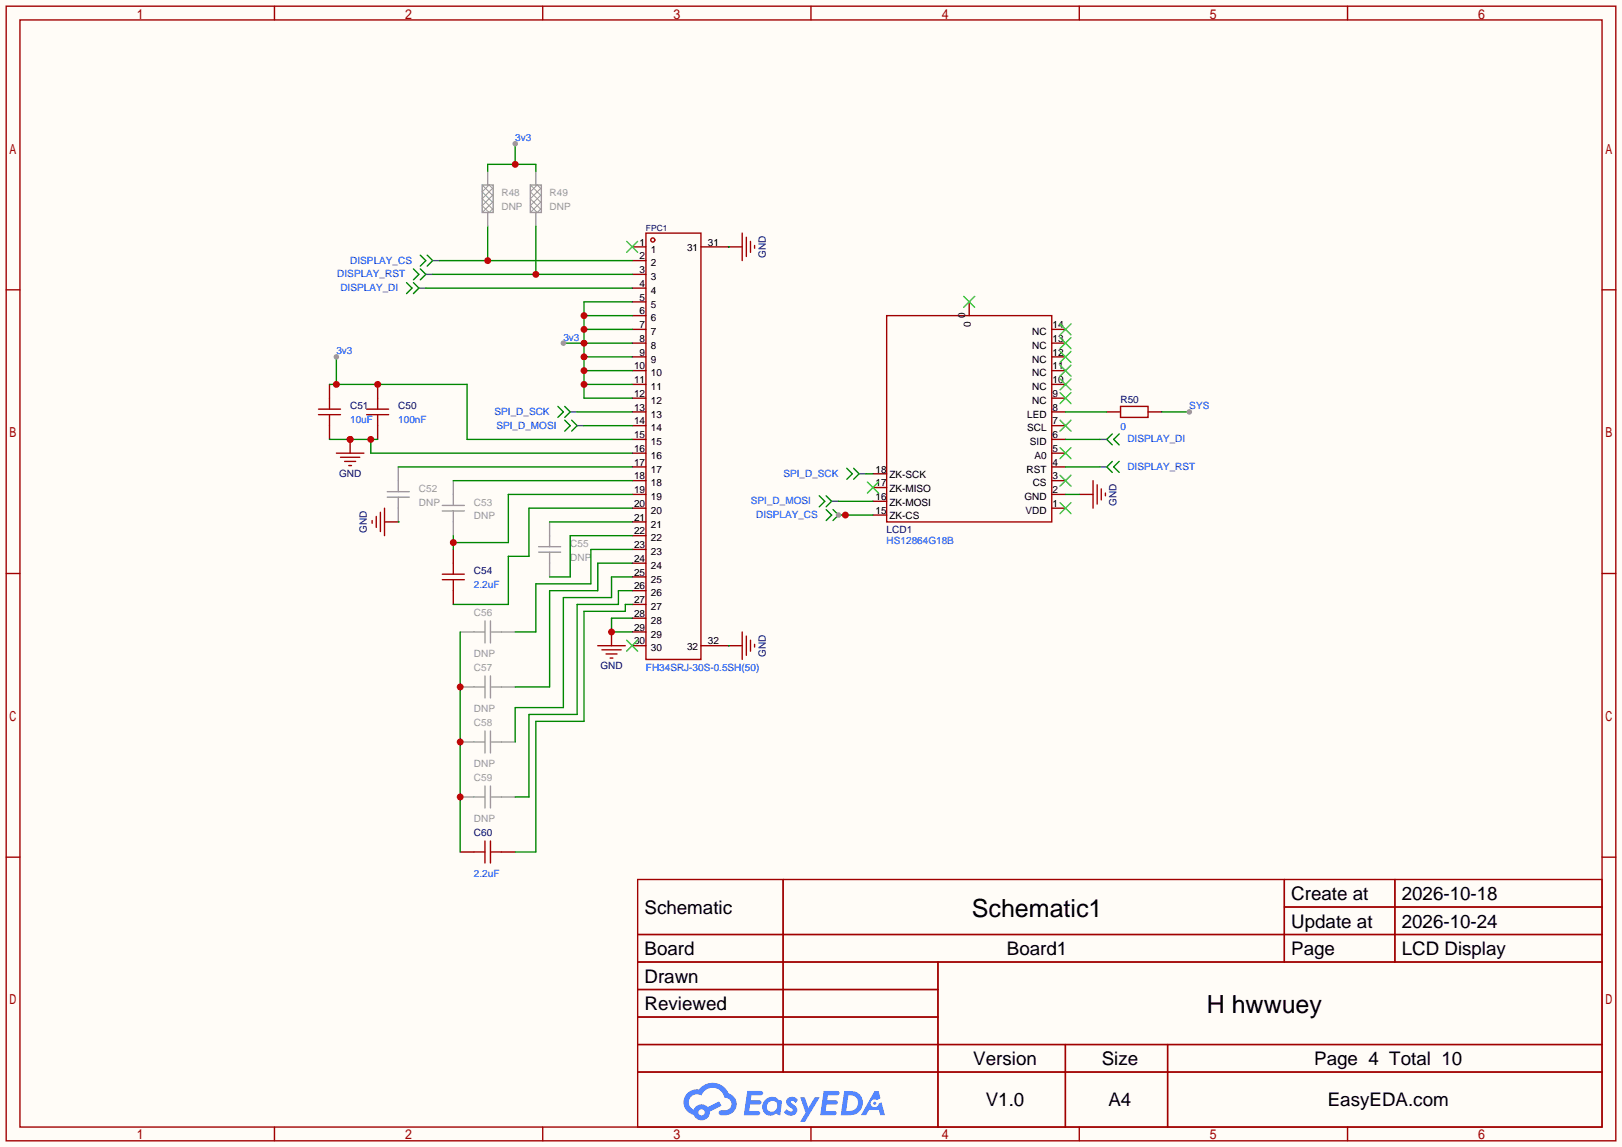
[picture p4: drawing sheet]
<svg xmlns="http://www.w3.org/2000/svg" width="299mm" height="212mm" viewBox="0 0 299 212" stroke-linecap="round" stroke-linejoin="round" font-family="sans-serif">
<path d="M0 0h299.5v211.8h-299.5z" fill="#fffcf7"/>
<g fill="none" stroke="#a10000" stroke-width=".25">
<path d="M1.1 1.1h297.2v209.6h-297.2zM3.7 3.7h292.1v204.5h-292.1zM50.7 1.1v2.6M100.2 1.1v2.6M149.7 1.1v2.6M199.3 1.1v2.6M248.8 1.1v2.6M1.1 53.5h2.6M295.8 53.5h2.5M1.1 105.9h2.6M295.8 105.9h2.5M1.1 158.3h2.6"/>
<path d="M295.8 158.3h2.5M117.7 162.4h178.1v45.8h-178.1zM117.7 172.6h178.1M117.7 177.7h178.1M144.6 162.4v35.6M173.2 177.7v30.5M237.1 162.4v15.3M237.1 167.5h58.7M257.5 162.4v15.3M117.7 182.8h55.5M117.7 192.9h178.1M117.7 187.8h55.5"/>
<path d="M117.7 198h178.1M196.7 192.9v15.3M215.6 192.9v15.3M50.7 208.2v2.5M100.2 208.2v2.5M149.7 208.2v2.5M199.3 208.2v2.5M248.8 208.2v2.5"/>
</g>
<g fill="#5487ff">
<path d="M145.5 202.8a1.3 1.3 0 0 1 1.8 .3l-.4 .6a.54 .54 0 0 0-.9-.2l.1 .2a1.58 1.58 0 0 1 1.1 1.6 1.43 1.43 0 0 1-2.5 .1l.5-.6a.64 .64 0 0 0 .5 .5 .64 .64 0 0 0 .7-.3l-.2-.2a1.6 1.6 0 0 1-1-1.6z"/>
<path d="M147.7 202.7h.9l.7 1.9 1.1-1.9h.9l-2.7 4.5h-.9l1-1.7z"/>
<path d="M138 201.5h1.6a1.31 1.31 0 0 1 1.2 .2 .4 .4 0 0 1-.3 .6h-1.8l-.1 .9h1.6a.4 .4 0 0 1 .4 .4 .4 .4 0 0 1-.4 .4h-1.7l-.2 1.2h.8a1.23 1.23 0 0 1 1.2 .2 .39 .39 0 0 1-.3 .6h-2.7z"/>
<path d="M152.1 201.5h1.6a1.32 1.32 0 0 1 1.3 .2 .39 .39 0 0 1-.4 .6h-1.7l-.2 .9h1.7a.4 .4 0 0 1 .3 .4 .4 .4 0 0 1-.4 .4h-1.7l-.2 1.2h.8a1.23 1.23 0 0 1 1.2 .2 .39 .39 0 0 1-.3 .6h-2.7z"/>
<path d="M161.5 201.5h.7l.4 1.3-.7 .4a.75 .75 0 0 0-1.1 .3 .75 .75 0 0 0 .5 1 .75 .75 0 0 0 .9-.6l.6-.3 .6 2.4h-.9l-.2-1h-1.9l-.5 1h-.9z"/>
<path d="M155.9 201.5l-.7 4.5h1.5a2.27 2.27 0 0 0 2.6-2.3 2.27 2.27 0 0 0-2.7-2.2zM156.6 202.3a1.5 1.5 0 0 1 1.8 1.5 1.5 1.5 0 0 1-1.9 1.4h-.3z"/>
<path d="M141.3 203.1a1.62 1.62 0 0 0-.4 2.1 1.62 1.62 0 0 0 2 .7l.4-.3 .3 .3 .5 .1 .3-2.5-.2-.3h-.4a1.58 1.58 0 0 0-2.5-.1zM141.9 203.6a.99 .99 0 0 1 1.6 .3 .99 .99 0 0 1-.9 1.4 .94 .94 0 0 1-1-.5 .94 .94 0 0 1 .3-1.2z"/>
<path d="M126.9 201.9a2.37 2.37 0 0 0 1.2 4 1.54 1.54 0 0 0 1.7 1 1.54 1.54 0 0 0 1.3-1.6l2.1-1.1-.5-.8-2 1.1a1.57 1.57 0 0 0-2.6 .4 1.5 1.5 0 0 1-.8-2.1 1.5 1.5 0 0 1 2.2-.5 2.23 2.23 0 0 1 2.3-1.4 2.23 2.23 0 0 1 2 1.8 1.16 1.16 0 0 1 1.2 1.1 1.16 1.16 0 0 1-1 1.3h-.7a.47 .47 0 0 0-.6 .3 .47 .47 0 0 0 .4 .6 2.23 2.23 0 0 0 2.3-.7 2.23 2.23 0 0 0 .4-2.3 2.16 2.16 0 0 0-1.3-1.1 3.2 3.2 0 0 0-5.4-.7l-1.2 .1zM129 205.4a.58 .58 0 0 1 1.1 0 .58 .58 0 0 1-1.1 0z"/>
<circle cx="161.5" cy="203.8" r=".28"/>
</g>
<g fill="none" stroke="#a10000" stroke-width=".25">
<path d="M119.3 43.1h10.1v78.7h-10.1z"/>
<circle cx="120.5" cy="44.3" r=".38"/>
</g>
<g fill="none" stroke="#870000" stroke-width=".25">
<path d="M116.7 45.6h2.6M116.7 48.1h2.6M116.7 50.7h2.6M116.7 53.2h2.6M116.7 55.8h2.6M116.7 58.3h2.6M129.4 45.6h5.1M116.7 60.8h2.6M116.7 63.4h2.6M116.7 65.9h2.6M116.7 68.5h2.6M116.7 71h2.6"/>
<path d="M116.7 73.5h2.6M116.7 76.1h2.6M116.7 78.6h2.6M116.7 81.2h2.6M116.7 83.7h2.6M116.7 86.2h2.6M116.7 88.8h2.6M116.7 91.3h2.6M116.7 93.9h2.6M116.7 96.4h2.6M116.7 98.9h2.6M116.7 101.5h2.6"/>
<path d="M116.7 104h2.6M116.7 106.6h2.6M116.7 109.1h2.6M116.7 111.6h2.6M116.7 114.2h2.6M116.7 116.7h2.6M116.7 119.3h2.6M129.4 119.3h5.1"/>
</g>
<path d="M115.7 44.6l2 2M117.7 44.6l-2 2M115.7 118.2l2 2.1M117.7 118.2l-2 2.1" fill="none" stroke="#3c3" stroke-width=".25"/>
<path d="M77.6 47.1l1 1-1 1M78.9 47.1l1 1-1 1" fill="none" stroke="#008000" stroke-width=".25"/>
<path d="M79.9 48.1h1.3" fill="none" stroke="#008080" stroke-width=".25"/>
<path d="M81.2 48.1h35.5M90 41.8v6.3" fill="none" stroke="#008700" stroke-width=".25"/>
<circle cx="90" cy="48.1" r=".63" fill="#c00"/>
<path d="M89 34.2l2.1 2M91.1 34.9l-.8-.7-1.3 1.2 2.1 2.1M91.1 34.7l-2.1 2 2.1 2M91.1 35.9l-2.1 2.1 1.3 1.2 .8-.7M91.1 37.2l-2.1 2M97.9 34.2l2 2M99.9 34.9l-.7-.7-1.3 1.2 2 2.1M99.9 34.7l-2 2 2 2M99.9 35.9l-2 2.1 1.3 1.2 .7-.7M99.9 37.2l-2 2" fill="none" stroke="#999" stroke-width=".18"/>
<path d="M89 34.2h2.1v5h-2.1zM90 31.6v2.6M90 39.2v2.6M97.9 34.2h2v5h-2zM98.9 31.6v2.6M98.9 39.2v2.6" fill="none" stroke="#999" stroke-width=".25"/>
<path d="M90 31.6v-1.2h8.9v1.2M95.1 26.5v3.9" fill="none" stroke="#008700" stroke-width=".25"/>
<circle cx="95.1" cy="30.4" r=".63" fill="#c00"/>
<circle cx="95.1" cy="26.5" r=".51" fill="#999"/>
<path d="M76.3 49.7l1 1-1 1M77.6 49.7l1 1-1 1" fill="none" stroke="#008000" stroke-width=".25"/>
<path d="M78.6 50.7h1.3" fill="none" stroke="#008080" stroke-width=".25"/>
<path d="M79.9 50.7h36.8M98.9 41.8v8.9" fill="none" stroke="#008700" stroke-width=".25"/>
<circle cx="98.9" cy="50.7" r=".63" fill="#c00"/>
<path d="M75.1 52.2l1 1-1 1M76.3 52.2l1 1-1 1" fill="none" stroke="#008000" stroke-width=".25"/>
<path d="M77.3 53.2h1.3" fill="none" stroke="#008080" stroke-width=".25"/>
<path d="M78.6 53.2h38.1M107.8 58.3h8.9M116.7 55.8h-8.9v17.7h8.9M104 63.4h12.7M107.8 71h8.9M107.8 68.5h8.9M107.8 65.9h8.9M107.8 60.8h8.9" fill="none" stroke="#008700" stroke-width=".25"/>
<g fill="#c00">
<circle cx="107.8" cy="71" r=".63"/>
<circle cx="107.8" cy="68.5" r=".63"/>
<circle cx="107.8" cy="65.9" r=".63"/>
<circle cx="107.8" cy="63.4" r=".63"/>
<circle cx="107.8" cy="60.8" r=".63"/>
<circle cx="107.8" cy="58.3" r=".63"/>
</g>
<circle cx="104" cy="63.4" r=".51" fill="#999"/>
<path d="M103 75.1l1 1-1 1M104.3 75.1l1 1-1 1M104.3 77.6l1 1-1 1M105.5 77.6l1.1 1-1.1 1" fill="none" stroke="#008000" stroke-width=".25"/>
<path d="M105.3 76.1h1.3M106.6 78.6h1.2" fill="none" stroke="#008080" stroke-width=".25"/>
<path d="M60.8 71h25.4v10.2h30.5M62.1 65.9v5.1M106.6 76.1h10.1M107.8 78.6h8.9" fill="none" stroke="#008700" stroke-width=".25"/>
<path d="M60.8 71v2.5M60.8 78.6v2.6M69.7 71v2.5M69.7 78.6v2.6" fill="none" stroke="#870000" stroke-width=".25"/>
<path d="M58.8 75.6h4.1M58.8 76.6h4.1M60.8 73.5v2.1M60.8 76.6v2M67.7 75.6h4.1M67.7 76.6h4.1M69.7 73.5v2.1M69.7 76.6v2" fill="none" stroke="#a10000" stroke-width=".25"/>
<g fill="#c00">
<circle cx="62.1" cy="71" r=".63"/>
<circle cx="69.7" cy="71" r=".63"/>
</g>
<circle cx="62.1" cy="65.9" r=".51" fill="#999"/>
<path d="M60.8 81.2h8.9M68.5 81.2v2.5h48.2" fill="none" stroke="#008700" stroke-width=".25"/>
<g fill="#c00">
<circle cx="64.6" cy="81.2" r=".63"/>
<circle cx="68.5" cy="81.2" r=".63"/>
</g>
<path d="M64.6 81.2v2.5" fill="none" stroke="#870000" stroke-width=".25"/>
<circle cx="64.6" cy="81.2" r=".63" fill="#c00"/>
<g fill="none" stroke="#a10000" stroke-width=".25">
<path d="M62.1 83.7h5.1M62.9 84.5h3.5M63.6 85.2h2.1M64.4 86h.5M68.7 96.1v.5M69.5 95.4v2M70.2 94.6v3.6M71 93.9v5M81.7 106h4M81.7 107.1h4M83.7 104v2M83.7 107.1v2"/>
<path d="M87.5 157.4h2M89.5 155.3v4.1M90.6 157.4h2M90.6 155.3v4.1"/>
</g>
<g fill="none" stroke="#999" stroke-width=".25">
<path d="M71.5 90.8h4.1M71.5 91.8h4.1M73.5 86.2v4.6M73.5 91.8v4.6M81.7 93.3h4M81.7 94.4h4M83.7 88.8v4.5M83.7 94.4v4.5M101.5 96.4v4.6M85 116.7h4.5M89.5 114.7v4M90.6 114.7v4"/>
<path d="M90.6 116.7h4.5M99.4 101h4.1M99.4 102h4.1M101.5 102v4.6M85 137h4.5M85 126.9h4.5M89.5 124.8v4.1M89.5 135v4.1M90.6 137h4.5M90.6 124.8v4.1M90.6 135v4.1M90.6 126.9h4.5"/>
<path d="M85 147.2h4.5M89.5 145.2v4M90.6 145.2v4M90.6 147.2h4.5"/>
</g>
<path d="M73.5 96.4h.1M73.5 86.2h43.2M83.7 88.8h33M83.7 98.9v2.6M116.7 91.3h-22.8v8.9h-10.2" fill="none" stroke="#008700" stroke-width=".25"/>
<path d="M71 96.4h2.5M83.7 101.5v2.5M83.7 109.1v2.5M85 157.4h2.5M92.6 157.4h2.5" fill="none" stroke="#870000" stroke-width=".25"/>
<circle cx="83.7" cy="100.2" r=".63" fill="#c00"/>
<path d="M101.5 96.4h15.2M116.7 93.9h-19v8.8h-3.8v8.9h-10.2M116.7 98.9h-11.4v7.7h-3.8M85 116.7v40.7" fill="none" stroke="#008700" stroke-width=".25"/>
<g fill="#c00">
<circle cx="85" cy="126.9" r=".63"/>
<circle cx="85" cy="137" r=".63"/>
<circle cx="85" cy="147.2" r=".63"/>
</g>
<path d="M116.7 101.5h-7.6v6.3h-10.2v8.9h-3.8M116.7 114.2h-3.8v2.5h3.8M116.7 111.6h-1.3v1.3h-7.6v20.3h-8.9v24.2h-3.8M116.7 104h-6.3v5.1h-8.9v17.8h-6.4M116.7 109.1h-2.5v2.5h-7.6v20.4h-8.9v15.2h-2.6M116.7 106.6h-3.8v3.8h-8.9v20.3h-8.9v6.3" fill="none" stroke="#008700" stroke-width=".25"/>
<path d="M112.9 116.7v2.6" fill="none" stroke="#870000" stroke-width=".25"/>
<circle cx="112.9" cy="116.7" r=".63" fill="#c00"/>
<g fill="none" stroke="#a10000" stroke-width=".25">
<path d="M137 43.1v5M137.8 43.8v3.6M138.6 44.6v2M139.3 45.3v.5M163.7 58.3h30.5v38.1h-30.5zM206.9 75.1h5.1v2h-5.1zM110.4 119.3h5M137 116.7v5.1M137.8 117.5v3.5M138.6 118.2v2.1M139.3 119v.5M111.1 120h3.6"/>
<path d="M111.9 120.8h2M112.6 121.5h.6"/>
</g>
<g fill="none" stroke="#870000" stroke-width=".25">
<path d="M134.5 45.6h2.5M178.9 55.8v2.5M194.2 78.6h2.5M194.2 76.1h2.5M194.2 73.5h2.5M194.2 71h2.5M194.2 68.5h2.5M194.2 65.9h2.5M194.2 63.4h2.5M194.2 60.8h2.5M204.3 76.1h2.6M212 76.1h2.5"/>
<path d="M161.2 95.1h2.5M161.2 92.6h2.5M161.2 90h2.5M161.2 87.5h2.5M194.2 93.9h2.5M194.2 91.3h2.5M194.2 88.8h2.5M194.2 86.2h2.5M194.2 83.7h2.5M194.2 81.2h2.5M134.5 119.3h2.5"/>
</g>
<path d="M134.5 45.6h.1M196.7 76.1h7.6M214.5 76.1h5.1M134.5 119.3h.1" fill="none" stroke="#008700" stroke-width=".25"/>
<g fill="none" stroke="#3c3" stroke-width=".25">
<path d="M177.9 54.7l2.1 2.1M180 54.7l-2.1 2.1M195.7 59.8l2 2M197.7 59.8l-2 2M195.7 77.6l2 2M195.7 72.5l2 2M195.7 70l2 2M195.7 67.4l2 2.1M195.7 64.9l2 2M195.7 62.4l2 2M197.7 77.6l-2 2M197.7 72.5l-2 2"/>
<path d="M197.7 70l-2 2M197.7 67.4l-2 2.1M197.7 64.9l-2 2M197.7 62.4l-2 2M160.1 89l2.1 2.1M162.2 89l-2.1 2.1M195.7 92.8l2 2.1M195.7 87.8l2 2M195.7 82.7l2 2M197.7 92.8l-2 2.1M197.7 87.8l-2 2M197.7 82.7l-2 2"/>
</g>
<circle cx="219.6" cy="76.1" r=".51" fill="#999"/>
<path d="M152.5 94.1l1 1-1 1M153.8 94.1l1 1-1 1" fill="none" stroke="#008000" stroke-width=".25"/>
<path d="M154.8 95.1h1.3" fill="none" stroke="#008080" stroke-width=".25"/>
<path d="M154.8 95.1h6.4" fill="none" stroke="#008700" stroke-width=".25"/>
<circle cx="156.1" cy="95.1" r=".63" fill="#c00"/>
<circle cx="154.8" cy="95.1" r=".51" fill="#999"/>
<path d="M151.3 91.6l1 1-1 1M152.5 91.6l1 1-1 1M156.3 86.5l1.1 1-1.1 1M157.6 86.5l1 1-1 1M205.4 85.2l-1.1 1 1.1 1M205.4 80.1l-1.1 1.1 1.1 1M206.6 85.2l-1 1 1 1M206.6 80.1l-1 1.1 1 1" fill="none" stroke="#008000" stroke-width=".25"/>
<path d="M153.5 92.6h1.3M158.6 87.5h1.3M203.1 86.2h1.2M203.1 81.2h1.2" fill="none" stroke="#008080" stroke-width=".25"/>
<path d="M154.8 92.6h6.4M159.9 87.5h1.3M196.7 86.2h6.4M196.7 81.2h6.4M196.7 91.3h2.6" fill="none" stroke="#008700" stroke-width=".25"/>
<path d="M199.3 91.3h2.5" fill="none" stroke="#870000" stroke-width=".25"/>
<path d="M201.8 88.8v5.1M202.6 89.5v3.6M203.3 90.3v2M204.1 91.1v.5" fill="none" stroke="#a10000" stroke-width=".25"/>
<g font-size="4.6">
<text x="179.4" y="169.4">Schematic1</text>
<text x="222.8" y="187.1">H hwwuey</text>
</g>
<g font-size="3.5">
<text x="238.4" y="166.2">Create at</text>
<text x="258.8" y="166.2">2026-10-18</text>
<text x="119" y="168.8">Schematic</text>
<text x="238.4" y="171.3">Update at</text>
<text x="258.8" y="171.3">2026-10-24</text>
<text x="119" y="176.4">Board</text>
<text x="185.9" y="176.4">Board1</text>
<text x="238.4" y="176.4">Page</text>
<text x="258.8" y="176.4">LCD Display</text>
<text x="119" y="181.5">Drawn</text>
<text x="119" y="186.6">Reviewed</text>
<text x="179.7" y="196.7">Version</text>
<text x="203.4" y="196.7">Size</text>
<text x="242.6" y="196.7">Page 4 Total 10</text>
<text x="182" y="204.3">V1.0</text>
<text x="204.7" y="204.3">A4</text>
<text x="245.1" y="204.3">EasyEDA.com</text>
</g>
<g font-size="1.8" fill="#00f">
<text x="95.1" y="26.1">3v3</text>
<text x="62.3" y="51.2">DISPLAY_RST</text>
<text x="62.9" y="53.8">DISPLAY_DI</text>
<text x="64.7" y="48.7">DISPLAY_CS</text>
<text x="62.1" y="65.5">3v3</text>
<text x="104" y="62.9">3v3</text>
<text x="91.3" y="76.6">SPI_D_SCK</text>
<text x="219.6" y="75.6">SYS</text>
<text x="64.6" y="78.2">10uF</text>
<text x="73.5" y="78.2">100nF</text>
<text x="91.7" y="79.2">SPI_D_MOSI</text>
<text x="206.9" y="79.4">0</text>
<text x="208.2" y="81.7">DISPLAY_DI</text>
<text x="144.6" y="88.1">SPI_D_SCK</text>
<text x="208.2" y="86.8">DISPLAY_RST</text>
<text x="138.6" y="93.1">SPI_D_MOSI</text>
<text x="139.6" y="95.7">DISPLAY_CS</text>
<text x="163.7" y="100.5">HS12864G18B</text>
<text x="87.5" y="108.6">2.2uF</text>
<text x="119.3" y="123.9">FH34SRJ-30S-0.5SH(50)</text>
<text x="87.5" y="162">2.2uF</text>
</g>
<g font-size="1.8" fill="#999">
<text x="92.6" y="36.2">R48</text>
<text x="92.6" y="38.8">DNP</text>
<text x="101.5" y="36.2">R49</text>
<text x="101.5" y="38.8">DNP</text>
<text x="77.3" y="90.9">C52</text>
<text x="77.3" y="93.4">DNP</text>
<text x="87.5" y="93.4">C53</text>
<text x="87.5" y="95.9">DNP</text>
<text x="105.3" y="101">C55</text>
<text x="105.3" y="103.6">DNP</text>
<text x="87.5" y="113.7">C56</text>
<text x="87.5" y="123.9">C57</text>
<text x="87.5" y="121.3">DNP</text>
<text x="87.5" y="131.5">DNP</text>
<text x="87.5" y="134">C58</text>
<text x="87.5" y="141.7">DNP</text>
<text x="87.5" y="144.2">C59</text>
<text x="87.5" y="151.8">DNP</text>
</g>
<g font-size="1.8">
<text x="118.1" y="45.4">1</text>
<text x="118.1" y="47.9">2</text>
<text x="120.2" y="46.6">1</text>
<text x="126.9" y="46.4">31</text>
<text x="130.7" y="45.4">31</text>
<text x="118.1" y="50.4">3</text>
<text x="118.1" y="53">4</text>
<text x="120.2" y="49.2">2</text>
<text x="120.2" y="51.7">3</text>
<text x="118.1" y="55.5">5</text>
<text x="118.1" y="58.1">6</text>
<text x="120.2" y="54.3">4</text>
<text x="120.2" y="56.8">5</text>
<text x="120.2" y="59.3">6</text>
<text x="178.2" y="58.8" transform="rotate(-90 178.2 58.8)">0</text>
<text x="118.1" y="60.6">7</text>
<text x="118.1" y="63.1">8</text>
<text x="118.1" y="65.7">9</text>
<text x="120.2" y="61.9">7</text>
<text x="120.2" y="64.4">8</text>
<text x="179.2" y="60.3" transform="rotate(-90 179.2 60.3)">0</text>
<text x="190.6" y="64.4">NC</text>
<text x="190.6" y="61.9">NC</text>
<text x="194.3" y="65.7">12</text>
<text x="194.3" y="63.1">13</text>
<text x="194.3" y="60.6">14</text>
<text x="117.1" y="68.2">10</text>
<text x="117.1" y="70.8">11</text>
<text x="120.2" y="67">9</text>
<text x="120.2" y="69.5">10</text>
<text x="190.6" y="69.5">NC</text>
<text x="190.6" y="67">NC</text>
<text x="194.3" y="70.8">10</text>
<text x="194.3" y="68.2">11</text>
<text x="117.1" y="73.3">12</text>
<text x="117.1" y="75.8">13</text>
<text x="120.2" y="72">11</text>
<text x="120.2" y="74.6">12</text>
<text x="120.2" y="77.1">13</text>
<text x="189.6" y="77.1">LED</text>
<text x="190.6" y="74.6">NC</text>
<text x="190.6" y="72">NC</text>
<text x="194.3" y="75.8">8</text>
<text x="194.3" y="73.3">9</text>
<text x="117.1" y="78.4">14</text>
<text x="117.1" y="80.9">15</text>
<text x="117.1" y="83.5">16</text>
<text x="120.2" y="79.7">14</text>
<text x="120.2" y="82.2">15</text>
<text x="189.6" y="79.7">SCL</text>
<text x="190.2" y="82.2">SID</text>
<text x="194.3" y="83.5">5</text>
<text x="194.3" y="80.9">6</text>
<text x="194.3" y="78.4">7</text>
<text x="117.1" y="86">17</text>
<text x="117.1" y="88.5">18</text>
<text x="120.2" y="84.7">16</text>
<text x="120.2" y="87.3">17</text>
<text x="120.2" y="89.8">18</text>
<text x="161.6" y="89.8">17</text>
<text x="161.6" y="87.3">18</text>
<text x="164.2" y="88.3">ZK-SCK</text>
<text x="189.5" y="87.3">RST</text>
<text x="190.7" y="89.8">CS</text>
<text x="191" y="84.7">A0</text>
<text x="194.3" y="88.5">3</text>
<text x="194.3" y="86">4</text>
<text x="117.1" y="91.1">19</text>
<text x="117.1" y="93.6">20</text>
<text x="120.2" y="92.4">19</text>
<text x="120.2" y="94.9">20</text>
<text x="161.6" y="94.9">15</text>
<text x="161.6" y="92.4">16</text>
<text x="164.2" y="95.9">ZK-CS</text>
<text x="164.2" y="93.4">ZK-MOSI</text>
<text x="164.2" y="90.8">ZK-MISO</text>
<text x="189.1" y="92.4">GND</text>
<text x="189.3" y="94.9">VDD</text>
<text x="194.3" y="93.6">1</text>
<text x="194.3" y="91.1">2</text>
<text x="117.1" y="96.2">21</text>
<text x="117.1" y="98.7">22</text>
<text x="117.1" y="101.2">23</text>
<text x="120.2" y="97.4">21</text>
<text x="120.2" y="100">22</text>
<text x="117.1" y="103.8">24</text>
<text x="117.1" y="106.3">25</text>
<text x="120.2" y="102.5">23</text>
<text x="120.2" y="105.1">24</text>
<text x="120.2" y="107.6">25</text>
<text x="117.1" y="108.9">26</text>
<text x="117.1" y="111.4">27</text>
<text x="117.1" y="113.9">28</text>
<text x="120.2" y="110.1">26</text>
<text x="120.2" y="112.7">27</text>
<text x="117.1" y="116.5">29</text>
<text x="117.1" y="119">30</text>
<text x="120.2" y="115.2">28</text>
<text x="120.2" y="117.8">29</text>
<text x="130.7" y="119">32</text>
<text x="120.2" y="120.3">30</text>
<text x="126.9" y="120">32</text>
</g>
<g font-size="1.8" fill="#000080">
<text x="141.4" y="47.6" transform="rotate(-90 141.4 47.6)">GND</text>
<text x="64.6" y="75.6">C51</text>
<text x="73.5" y="75.6">C50</text>
<text x="206.9" y="74.3">R50</text>
<text x="62.6" y="88.1">GND</text>
<text x="206.2" y="93.4" transform="rotate(-90 206.2 93.4)">GND</text>
<text x="67.7" y="98.4" transform="rotate(-90 67.7 98.4)">GND</text>
<text x="163.7" y="98.5">LCD1</text>
<text x="87.5" y="106.1">C54</text>
<text x="110.8" y="123.6">GND</text>
<text x="141.4" y="121.3" transform="rotate(-90 141.4 121.3)">GND</text>
<text x="87.5" y="154.4">C60</text>
</g>
<text font-size="1.6" fill="#000080" x="119.3" y="42.6">FPC1</text>
</svg>
